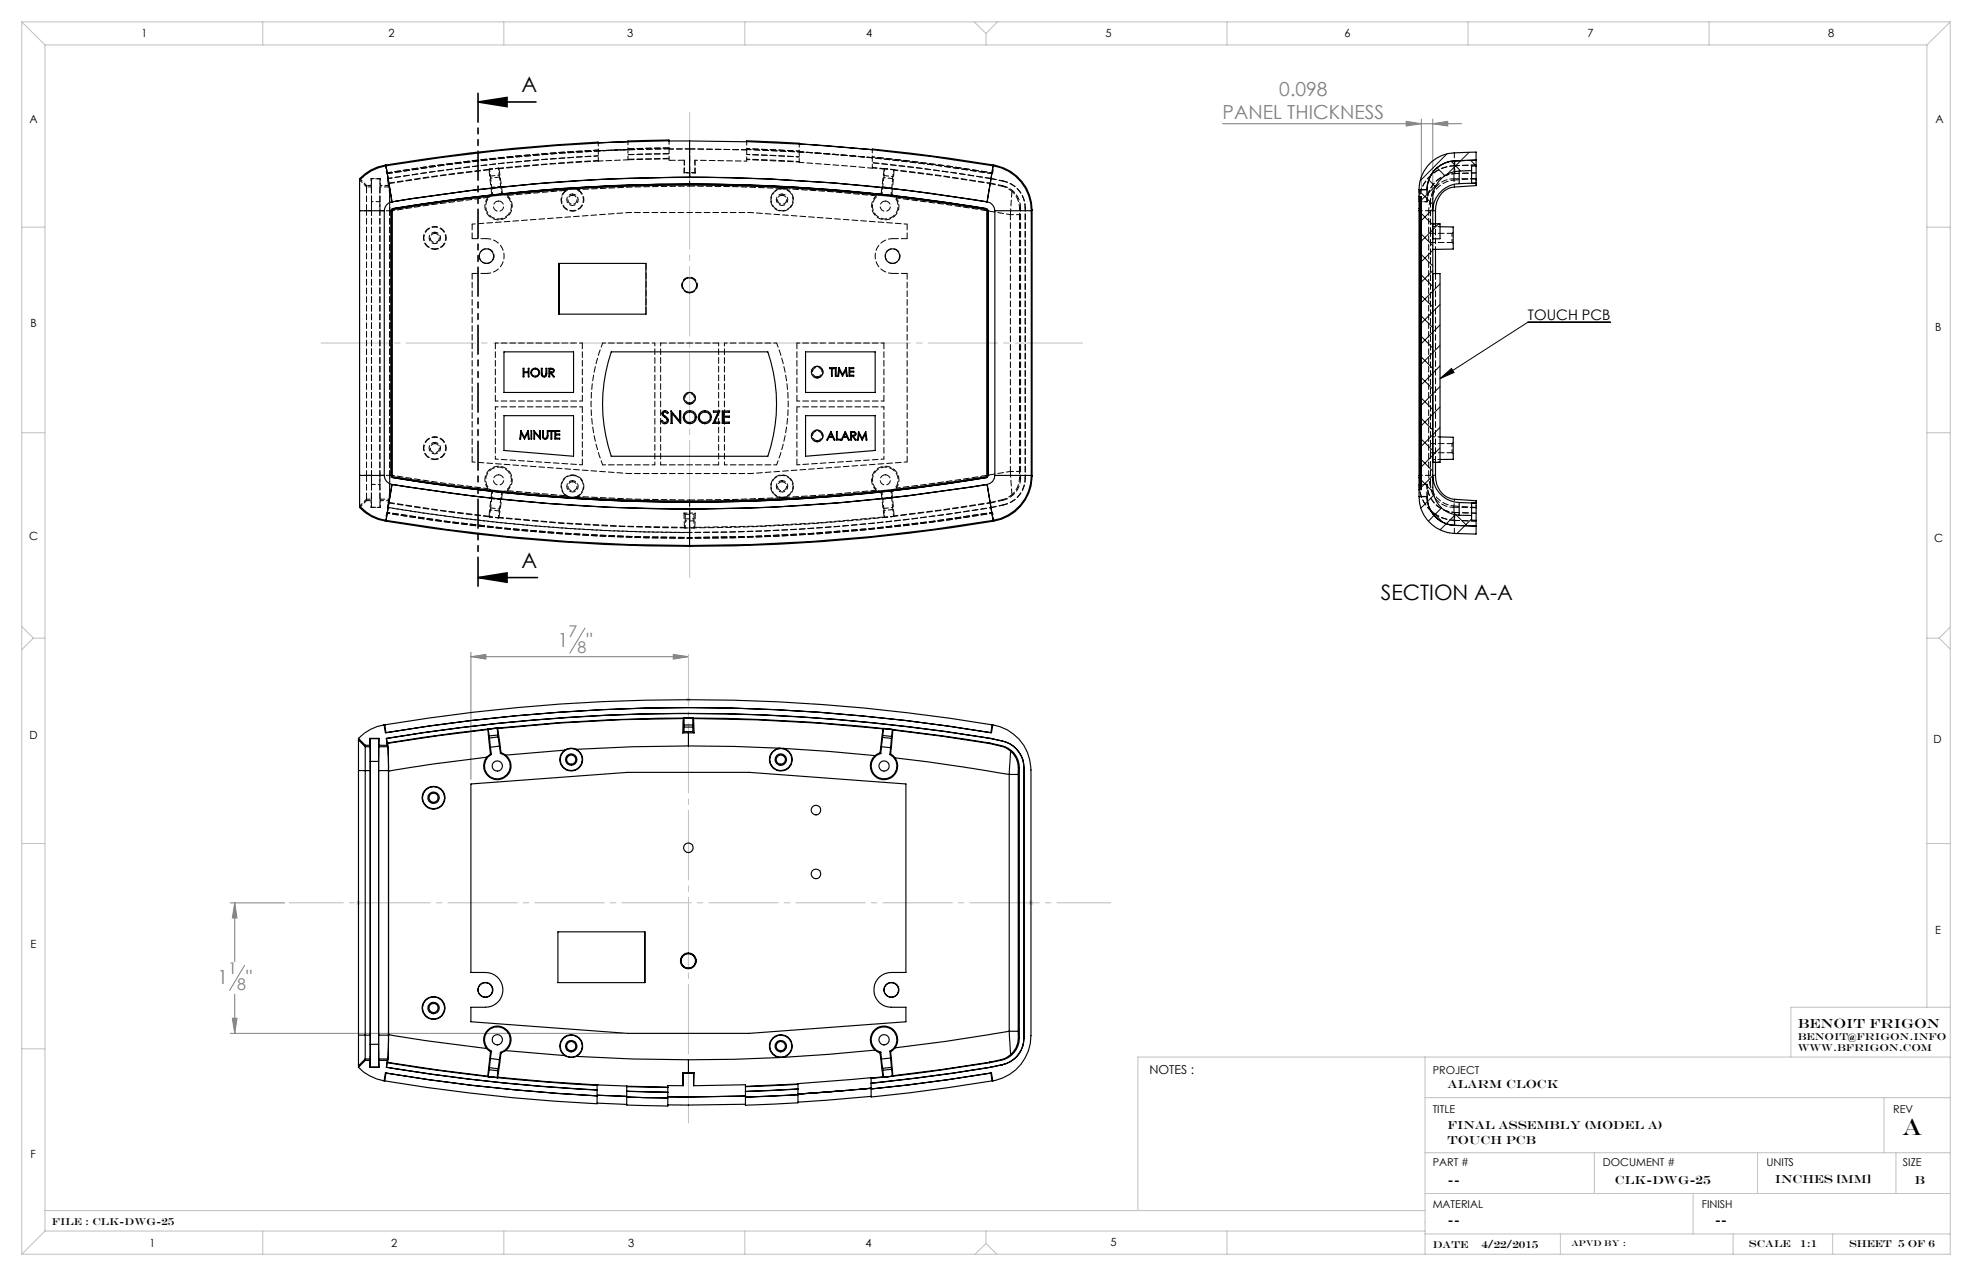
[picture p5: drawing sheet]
<svg xmlns="http://www.w3.org/2000/svg" width="432mm" height="279mm" viewBox="0 0 432 279" stroke-linecap="round" stroke-linejoin="round" font-family="sans-serif">
<path d="M352.6 70.6h-18.1l-19.2 12.3M315.3 82.9l2.5-2.2 .6 .9z" fill="none" stroke="#000" stroke-width=".22"/>
<path d="M104.7 22.3h12.7M104.7 22.3l6.3-1v2.1zM104.7 126.5h13M104.7 126.5l6.3-1.1v2.1z" fill="none" stroke="#000" stroke-width=".35"/>
<g fill="none" stroke="#808080" stroke-width=".22">
<path d="M267.7 27.1h52.4M307.9 26.6l3.3 .5-3.3 .5zM311.2 26.1v16M313.7 27.1l3.3-.5v1zM313.7 26.1v16.4M128.1 137.5l-3.3 5.5M103.1 143.8l3.3-.5v1zM103.1 142.8v27.9M103.1 143.8h47.6M147.4 143.3l3.3 .5-3.3 .5zM50.4 197.7h11.9M51.4 197.7l.5 3.3h-1z"/>
<path d="M51.4 197.7v12.9M51.4 217.7v8.6M53.6 211.4l-3.3 5.5M50.4 226.3h86M50.9 223h1l-.5 3.3z"/>
</g>
<g fill="none" stroke="#c0c0c0" stroke-width=".22">
<path d="M4.8 4.8l5 5M4.8 4.8h422.2M4.8 4.8v269.8M9.8 9.8h412.1M9.8 9.8v259.8M57.5 4.8v5M110.3 4.8v5M163.1 4.8v5M213.3 4.8l2.6 2.5M215.9 7.3v2.5M218.4 4.8l-2.5 2.5M268.7 4.8v5"/>
<path d="M321.5 4.8v5M374.2 4.8v5M421.9 9.8v210.8M427 4.8l-5.1 5M427 4.8v269.8h-422.2M4.8 49.7h5M421.9 49.7h5.1M4.8 94.8h5M421.9 94.8h5.1M4.8 137.2l2.5 2.5M7.3 139.7l-2.5 2.6M7.3 139.7h2.5"/>
<path d="M421.9 139.7h2.7M424.6 139.7l2.4 2.4M427 137.3l-2.4 2.4M150.2 153.2h1M150.4 152.9l.7 .7M150.7 152.7v1M151.1 152.9l-.7 .7M4.8 184.7h5M78 197.7h1M78.1 197.3l.7 .7M78.5 197.2v1M78.8 197.3l-.7 .7"/>
<path d="M225.2 197.7h1M225.4 197.3l.7 .7M225.7 197.2v1M226.1 197.3l-.7 .7M421.9 184.7h5.1M4.8 229.7h5M312 231.5v43.1M427 231.5h-177.8v33.6M427 220.6h-34.9v10.9M312 240.3h115M312 252.4h115M349.1 252.4v8.9"/>
<path d="M384.8 252.4v8.9M412.5 240.3v12.1M415.1 252.4v8.9M9.8 265.1h302.2M9.8 269.6l-5 5M9.8 269.6h302.2M57.5 269.6v5M110.3 269.6v5M163.1 269.6v5M215.9 272.3l-2.4 2.3M215.9 272.3l2.4 2.3M215.9 269.6v2.7"/>
<path d="M268.7 269.6v5M312 270.2h115M312 261.3h115M341.7 270.2v4.4M370.7 261.3v8.9M379.5 270.2v4.4M401.3 270.2v4.4"/>
</g>
<path d="M104.7 128.5v-108.2" fill="none" stroke="#000" stroke-width=".35" stroke-dasharray="6.3 1.3 1.3 1.3 1.3 1.3" stroke-dashoffset="-.1"/>
<path d="M63.3 197.7h179.9" fill="none" stroke="#c0c0c0" stroke-width=".22" stroke-dasharray="15.2 1.3 1.3 1.3" stroke-dashoffset="3.4"/>
<path d="M150.8 245.9v-102.6" fill="none" stroke="#c0c0c0" stroke-width=".22" stroke-dasharray="15.2 1.3 1.3 1.3" stroke-dashoffset="3.9"/>
<path d="M70.3 75.1h166.8" fill="none" stroke="#c0c0c0" stroke-width=".22" stroke-dasharray="15.2 1.3 1.3 1.3" stroke-dashoffset=".4"/>
<path d="M151 24.6v101.8" fill="none" stroke="#c0c0c0" stroke-width=".22" stroke-dasharray="15.2 1.3 1.3 1.3" stroke-dashoffset="4.3"/>
<g fill="#000">
<path d="M315.3 82.9l2.5-2.2 .6 .9z"/>
<path d="M104.7 126.5l6.3-1.1v2.1zM104.7 22.3l6.3-1v2.1z"/>
</g>
<g fill="#808080">
<path d="M50.9 223h1l-.5 3.3zM51.4 197.7l.5 3.3h-1zM103.1 143.8l3.3-.5v1zM147.4 143.3l3.3 .5-3.3 .5z"/>
<path d="M313.7 27.1l3.3-.5v1zM307.9 26.6l3.3 .5-3.3 .5z"/>
</g>
<g fill="none" stroke="#000" stroke-width=".25">
<path d="M78.7 39.4v6.7M84.5 36.3l1.3 7.9M84.5 36.3a10.1 10.1 0 0 0-5.8 3.1M84.5 36.3l-.1-.1a8.4 8.4 0 0 0-5.7 3.1v.1M146.5 30.8a410.3 410.3 0 0 0-62 5.5M146.5 30.8v-.1l-9 .2v.1l-6.5 .3v-.2a420.6 420.6 0 0 0-46.5 5v.2M146.5 30.8l4.5 .1M151 30.9v7.9M151 38.8a393.8 393.8 0 0 0-65.2 5.4M151 38.8a390.9 390.9 0 0 1 65.1 5.4M151 38.8a390.9 390.9 0 0 0-65.2 5.4M151 38.8a392.4 392.4 0 0 1 65.1 5.4"/>
<path d="M151 30.9l12.5 .1M163.5 31a398.7 398.7 0 0 1 54 5.3M163.5 31v-.2l6.3 .3 5.2 .3v.1l2 .1M177.1 31.6l13.9 1.2v-.2l8.4 .9 8.4 1.1 9.7 1.5v.2M217.5 36.3l-1.4 7.9M217.5 36.3a10 10 0 0 1 8.3 9.8M217.5 36.3v-.1a9.8 9.8 0 0 1 8.5 9.8M318.5 35.2a6.3 6.3 0 0 0-6 6.3M318.5 35.2l4.7-.1zM318.5 35.2a6.2 6.2 0 0 0-6 6.3M319.5 37.5v2.7M319.5 37.5a6 6 0 0 0-5.8 6v63.3a6 6 0 0 0 5.8 6"/>
<path d="M322.2 37.4v2.7h1l-3.7 .1M322.2 37.4l-2.7 .1M323.2 36.3v-3a22.9 22.9 0 0 0-7.4 .7 8.1 8.1 0 0 0-5.1 7.5M323.2 36.3l-1 .1v1M323.2 36.3v2.8M323.2 39.1v1.5l-4.7 .4a4.7 4.7 0 0 0-4.2 5.1v2.9M323.2 39.1l-1 .1M78.7 46.1h5.4M78.7 46.1v58M84.1 46.1v58M85.7 46.1h.1M85.7 46.1v58"/>
<path d="M85.8 44.2a2.02 2.02 0 0 0-1.7 1.9M85.9 45.9a395.1 395.1 0 0 1 130.2 0v58.5a397.7 397.7 0 0 1-130.2 0zM86.1 45.6l-.4 .5M86.1 45.7l-.3 .1-.1 .3M86.1 45.6v.1M122.4 57.7h19v11.1h-19zM151 40.3a405.4 405.4 0 0 1 64.9 5.3M151 40.3a401 401 0 0 0-64.9 5.3M151 40.3a394.7 394.7 0 0 0-64.9 5.4M151 40.3a391.5 391.5 0 0 1 64.9 5.4M151 40.3h.1M215.9 45.6l.4 .5"/>
<path d="M215.9 45.7l.3 .2 .1 .2M215.9 45.6v.1M216.1 44.2a2.02 2.02 0 0 1 1.7 1.9M216.3 46.1h.1M216.3 46.1v58M217.8 46.1h8M217.8 46.1v58M225.8 46.1v58M226 46l-.2 .1M226 46v58.2M310.7 43v2.6M310.7 43h.5v64.2h-.5"/>
<path d="M310.7 45.6v.5M310.7 41.5h1.8M310.7 41.5v1.5M310.7 46.1v58M310.7 45.6l.3 .1M310.7 46.1h.3M311.2 43.3h-.2v63.7h.2M313.7 59.9h1.6v41.3h-1.6M313.7 49h1.6v3.3h-1.6M314.3 54.6v5.3M315.3 49.6l2.9 .1v4.8l-4.5 .1M319.5 40.2a6 6 0 0 0-5.8 6"/>
<path d="M110.3 77h15.3v8.9h-15.3zM133.8 77h34.3a35.2 35.2 0 0 1 0 22.9h-34.3a35.2 35.2 0 0 1 0-22.9zM176.4 77h15.2v8.9h-15.2zM110.3 91h15.3v8.9l-15.3-1.3zM114.5 80.6h.2v.8h1v-.8h.1v1.9h-.1v-.9h-1v.9h-.2zM114.8 96.1h.1M115.6 94.3l-.8 1.5-.7-1.5-.3 1.8h.2l.2-1.3 .6 1.3M115.6 94.3h.1M115.6 94.3l.3 1.8h-.2l-.2-1.3-.6 1.3M116.3 94.3h.1v1.8h-.1zM116.9 94.3h.1M116.9 94.3v1.8h.2v-1.4l1.2 1.4"/>
<path d="M116.9 94.3l1.2 1.4v-1.4h.2v1.8M118.3 96.1h.1M118.5 80.6h.2v1.2a.45 .45 0 0 0 .4 .6 .45 .45 0 0 0 .5-.6v-1.2h.1v1.2a.62 .62 0 0 1-.6 .7 .62 .62 0 0 1-.6-.7zM118.8 94.3h.2v1.3l.1 .3 .3 .1 .4-.2v-1.5h.2v1.1a.61 .61 0 0 1-.6 .8 .61 .61 0 0 1-.6-.8zM120.2 80.6h.4a.53 .53 0 0 1 .7 .3 .53 .53 0 0 1-.2 .7l-.4 .1 .7 .8h-.2l-.7-.8h-.1v.8h-.2zM120.3 94.3h.9v.2h-.4v1.6h-.1v-1.6h-.4zM120.4 80.9h.7v.5l-.7 .1zM121.5 94.3h1.1v.2h-.9v.5h.9v.3h-.9v.7h.9v.1h-1.1zM145.2 90.1l.2-.1a.8 .8 0 0 1 .9 .4l-.2 .2-.3-.3a.4 .4 0 0 0-.5 0 .4 .4 0 0 0 0 .6l.3 .2a1.11 1.11 0 0 1 .7 1.3 .85 .85 0 0 1-.8 .4 .85 .85 0 0 1-.8-.6l.3-.2 .3 .4a.48 .48 0 0 0 .6 0 .48 .48 0 0 0 .1-.6l-.7-.6a.68 .68 0 0 1-.1-1.1zM146.9 90l1.9 2.1v-2.1h.2v2.7l-1.8-2.1v2.1h-.3zM156.2 90h1.4l-1.1 2.4h1.1v.3h-1.5l1.1-2.4h-1zM158.2 90h1.5v.3h-1.3v.8h1.3v.3h-1.3v1h1.3v.3h-1.5z"/>
<path d="M176.4 91h15.2v7.6l-15.2 1.3zM181.6 80.5h1v.2h-.4v1.7h-.1v-1.7h-.5zM181.9 94.9l.4 .7h-.7zM181.9 94.5l.9 1.8h-.2l-.2-.5h-.9l-.3 .5h-.2zM182.9 80.5h.2v1.9h-.2zM183.2 94.5h.1v1.7h.7v.1h-.8zM183.7 80.5l-.3 1.9h.2l.2-1.4 .7 1.4M183.7 80.5h.1M183.7 80.5l.8 1.5 .8-1.5 .2 1.9h-.2l-.1-1.4-.7 1.4M184.5 82.4h.1M185.1 94.9l.3 .7h-.7zM185.1 94.5l.8 1.8h-.1l-.3-.5h-.9l-.2 .5h-.2z"/>
<path d="M185.1 94.5h.1M185.9 80.5h1v.2h-.8v.6h.8v.2h-.8v.7h.8v.2h-1zM186.3 94.5h.4a.53 .53 0 0 1 .7 .2 .53 .53 0 0 1-.2 .7l-.4 .1 .7 .8h-.2l-.7-.8h-.2v.8h-.1zM186.4 94.7l.8 .1v.4l-.8 .1zM188 94.5l.8 1.5 .7-1.5 .3 1.8h-.1l-.2-1.3-.7 1.3-.7-1.3-.2 1.3h-.2zM189.5 94.5h.1M315.3 95.7h2.9v4.9h-2.9M78.7 104.1h5.4M78.7 110.8a9.6 9.6 0 0 0 5.8 3.1M78.7 104.1v6.7M78.7 110.8v.3a8.5 8.5 0 0 0 5.8 2.9v-.1M84.1 104.1a2.02 2.02 0 0 0 1.7 2"/>
<path d="M84.5 113.9a401.2 401.2 0 0 0 66.5 5.6M84.5 113.9v.2a402.5 402.5 0 0 0 66.5 5.5M85.7 104.1l.1 .3 .3 .2M85.7 104.1h.1M85.8 106.1a397.8 397.8 0 0 0 65.2 5.4M85.8 106.1l-1.3 7.8M85.8 106.1a401.2 401.2 0 0 0 65.2 5.4M86.1 104.6a396.8 396.8 0 0 0 64.9 5.4M86.1 104.6a395.2 395.2 0 0 0 64.9 5.4M86.1 104.6h.1M151 110h.1M151 111.5v8"/>
<path d="M151 119.5v.1M215.9 104.6a391.5 391.5 0 0 1-64.9 5.4M215.9 104.6a399.3 399.3 0 0 1-64.9 5.4M215.9 104.6h.1M216.1 106.1a402 402 0 0 1-65.1 5.4M216.1 106.1l1.3 7.7zM216.1 106.1a404.2 404.2 0 0 1-65.1 5.4M216.3 104.1l-.1 .3-.3 .2M216.3 104.1h.1M217.5 113.9a401.2 401.2 0 0 1-66.5 5.6M217.5 113.9v.2a401.3 401.3 0 0 1-66.5 5.5M217.8 104.1a2.02 2.02 0 0 1-1.7 2"/>
<path d="M217.8 104.1h8M225.8 104.1a10 10 0 0 1-8.3 9.8M225.8 104.1l.2 .1M226 104.2a9.9 9.9 0 0 1-8.4 9.9l-.1-.2M310.7 108.7h1.8a6.3 6.3 0 0 0 6 6.3M310.7 108.7a8 8 0 0 0 7.7 8.1l4.8 .1v-3M310.7 104.6v2.6M310.7 104.1v.5M310.7 107.2v1.5M310.7 104.6h.3M310.7 104.1h.3M313.7 104a6 6 0 0 0 5.8 6"/>
<path d="M314.3 101.2a9.1 9.1 0 0 0 1 6.3 4.1 4.1 0 0 0 3.2 1.8l4.7 .3v1.6M318.5 115l4.7 .2zM319.5 110v2.8M319.5 110l3.7 .2-1-.1v2.8M319.5 112.8l2.7 .1M322.2 112.9v1h1M322.2 111.1l1 .1M323.2 111.2v2.7M84.1 158.7a10.1 10.1 0 0 0-5.6 3M84.1 158.7l.2 .2M84.2 158.7a404.5 404.5 0 0 1 133 0l-.2 1.7a401.1 401.1 0 0 0-132.5 0zM106.9 159.7l.5 5.4"/>
<path d="M106.9 159.7l-11.1 1.4-10.9 1.7M106.9 159.7l.2 1.4M106.9 159.6l-14.8 1.9-7.3 1.2M106.9 159.6h.1M106.9 159.6v.1M106.9 159.7h.1M108.9 159.4l.1 1.5M108.9 159.4l-2 .3M108.9 159.4h.1M108.9 159.4l.1 .1M108.9 159.4l-2 .2M109 159.5l.7 5.4"/>
<path d="M149.6 157.3l-.1 3.2M149.6 157.3l-13.5 .3-13.6 .7-13.5 1.2M149.7 157.2l-.1 .1M149.7 157.2l.1 1.6M149.7 157.2a414.8 414.8 0 0 0-40.8 2.2M149.7 157.2h.1M149.7 157.2h2.1M149.8 159.2v1M149.8 159.2h1.9M149.8 158.8v.4M149.8 158.8h1.9M150.7 156.2a403.2 403.2 0 0 1 66.2 5.5"/>
<path d="M150.7 156.2a404.9 404.9 0 0 0-66.1 5.5M150.7 154.9a407.5 407.5 0 0 0-66.3 5.5l-.3-1.7M150.7 154.9a403 403 0 0 1 66.4 5.5l.3-1.7M150.7 156.2a404.2 404.2 0 0 0-66.1 5.5M150.7 156.2h.1M151.7 159.2v1M151.7 158.8v.4M151.7 157.2v1.6M151.8 157.2a407 407 0 0 1 41.6 2.3M151.8 157.2h-.1M151.8 157.2v.1M151.8 157.3l.2 3.2"/>
<path d="M151.8 157.3l13.9 .3 13.8 .8 13.9 1.2M193.4 159.6l-.7 5.3M193.4 159.5v.1M193.4 159.5h.1M193.4 159.5l-.1 1.5M193.4 159.5l2 .2M195.4 159.7h.1M195.4 159.7l-.2 1.6M195.4 159.7l10.6 1.4 10.7 1.6M195.4 159.7l.1 .1M195.5 159.8l-.5 5.3M195.5 159.8l10.6 1.4 10.6 1.6"/>
<path d="M217.4 158.7a10 10 0 0 1 8.3 9.9v58.2a10 10 0 0 1-8.3 9.9M217.4 158.7l-.2 .2M78.5 161.7v.3M78.5 162v6.7M78.5 162l1.5 1.5M78.5 161.7l1.5 1.5M78.5 168.7v58M80 163.2v.3M80 163.5v68.4M80 163.2h1M80 163.5h1M81 161.7h2"/>
<path d="M81 161.7v1.5M81 161.7h.1M81 163.2v.3M81 161.7l.1 5M81 163.5l.1 5.2h-2.6M81 161.7h1.9M81.1 166.7v62M81.1 166.7h1.8M82.9 166.7v62M82.9 161.7v5M82.9 163.5v5.2h2.2M82.9 163.5h2"/>
<path d="M83 163.2h1.7M83 161.7v1.5M83 161.7h-.1M83 163.2l-.1 .3M84.6 161.7l.1 1M84.6 161.7h.1M84.6 161.7l.2 1M84.7 162.7l.2 .1M84.7 162.7v.5M84.7 162.7h.1M84.7 163.2l.2 .3M84.9 162.8l.2 6 10.3-1.6 11.2-1.4"/>
<path d="M84.9 163.5l.2 5.2M85.1 168.7v58M94.1 173.8a1.22 1.22 0 0 1 1.9 .5 1.22 1.22 0 0 1-1.2 1.6 1.22 1.22 0 0 1-1-1.7zM103.1 171.7l34.3-2.6h26.7l34.3 2.6v41.2h-3.2a3.8 3.8 0 0 0-3.8 3.8 3.8 3.8 0 0 0 3.8 3.9h3.2v3.1l-34.3 2.6h-26.7l-34.3-2.6v-3.1h3.2a3.8 3.8 0 0 0 3.8-3.9 3.8 3.8 0 0 0-3.8-3.8h-3.2zM107.1 161.1l.1 .5M107.2 161.6l.2 2M107.4 163.6l.2 1.6M107.4 165.1l.2 .1M107.4 165.1l-.8 .7M109 160.9l.1 .5M109 160.9l-1.9 .2M109.1 161.4l.3 2"/>
<path d="M109.1 161.4l-1.9 .2M109.4 163.4l.2 1.6M109.4 163.4l-2 .2M109.6 165a2.84 2.84 0 0 1 1.8 4.1 2.84 2.84 0 0 1-4.5 .6 2.84 2.84 0 0 1 .7-4.5M109.7 164.9l1 .4M109.7 164.9l-.1 .1M110.7 165.3a3 3 0 0 1 .5 4.3 3 3 0 0 1-4.2 .5 3 3 0 0 1-.4-4.3M123.7 164.3l-13 1M126.2 164.1a2.52 2.52 0 0 0-2.5 .2M126.2 164.1a2.49 2.49 0 0 1 .9 3.7 2.49 2.49 0 0 1-3.8 .3 2.49 2.49 0 0 1 .4-3.8M149.5 160.5h2.5M149.8 160.2h1.9"/>
<path d="M149.8 160.2l-.3 .3M150.7 163.3l10 .1 10 .4M150.7 160.5v2.8M150.7 163.3l-12.2 .2-12.3 .6M151.7 160.2l.3 .3M170.1 165.5a1.24 1.24 0 0 1 2 .4 1.24 1.24 0 0 1-1.2 1.7 1.24 1.24 0 0 1-1.1-1.7zM170.7 163.8a2.49 2.49 0 0 0-1.9 3.8 2.49 2.49 0 0 0 4.2 .2 2.49 2.49 0 0 0-1.5-3.9M170.7 163.8l.8 .1M171.5 163.9l10 .6 10.1 1M191.6 165.5a3 3 0 0 0-.4 4.1 3 3 0 0 0 4.2 .5 3 3 0 0 0 .6-4.2M192.7 164.9l-1.1 .6M192.7 164.9l.2 .1"/>
<path d="M192.9 165a2.82 2.82 0 0 0-1.8 4.2 2.82 2.82 0 0 0 4.5 .4 2.82 2.82 0 0 0-.8-4.4M193 163.5l-.1 1.5M193 163.5l2 .2M193.3 161.5l1.9 .2M193.3 161.5l-.3 2M193.3 161v.5M193.3 161l1.9 .3M195 165.1l1 .8M195 165.1l-.2 .1M195 163.7l-.2 1.5M195.2 161.7l-.2 2M195.2 161.3v.4"/>
<path d="M196 165.9l15 2.1 10 1.6M216.7 162.8l2.6 .6M216.7 162.8h.1M216.7 162.7l2.6 .6M216.7 162.7v.1M216.9 161.7l2.6 .6M219.3 163.4l1 .4 1 .7M219.3 163.3a4.9 4.9 0 0 1 3.9 4.8M219.3 163.3v.1M219.5 162.2a6 6 0 0 1 4.7 5.9M219.5 162.3a6 6 0 0 1 4.7 5.8M219.5 162.2v.1"/>
<path d="M221 169.6h2M221 169.6v56.2M221.3 164.5a4.9 4.9 0 0 1 1.7 3.6M221.3 164.5l-.3 5.1M223 169.6v56.2M223 168.1v1.5M223 168.1h.2M223.2 168.1v59.2M224.2 168.1v59.2M224.2 168.1h.1M94.1 219.9a1.22 1.22 0 0 1 1.9 .4 1.22 1.22 0 0 1-1.2 1.7 1.22 1.22 0 0 1-1-1.8zM122.2 204h19v11.2h-19z"/>
<path d="M141.2 204v11.2M78.5 233.4v.3M78.5 233.7a10.3 10.3 0 0 0 5.6 3M78.5 226.7h2.6l-.1 5.2M78.5 226.7v6.7M80 231.9v.3M80 232.2l-1.5 1.5M80 231.9l-1.5 1.5M80 232.2h1M80 231.9h1M81 232.2v1.5M81 233.7h2"/>
<path d="M81 233.6h1.9M81 233.6v.1M81 231.9v.3M81.1 228.7l-.1 4.9M81.1 228.7h1.8M82.9 228.7v4.9M82.9 231.9l.1 .3M82.9 233.6l.1 .1M82.9 231.9h2M83 232.2v1.5M83 232.2h1.7M84.1 236.7l.3-1.7a406.9 406.9 0 0 0 46.3 5 411.1 411.1 0 0 1-46.2-5l-.3 1.7a408.8 408.8 0 0 0 46.5 5v-4"/>
<path d="M84.3 236.5l-.2 .2M84.6 233.7a418.2 418.2 0 0 0 46.1 5 416 416 0 0 1-46.1-5zM84.7 232.2v.5M84.8 232.7l7.3 1.2 14.8 1.9M84.8 232.7h-.1M84.8 232.7l-.2 1M84.9 232.6l-.2 .1M84.9 232.6l10.9 1.7 11.1 1.4M84.9 231.9l-.2 .3M85.1 226.7h-2.2v5.2M85.1 226.7l-.2 5.2M106.6 229.6l.8 .7"/>
<path d="M106.6 229.6a3 3 0 0 1 .4-4.3 3 3 0 0 1 4.2 .5 3 3 0 0 1-.5 4.2M106.6 229.6l-13.4-1.7-8.1-1.3-.2 6M106.9 235.7v.1M106.9 235.8h.1M106.9 235.8l2 .2M106.9 235.7l2 .3M107.1 234.2l-.2 1.5M107.1 234.2l1.9 .3M107.2 233.8l1.9 .2M107.2 233.8l-.1 .4M107.4 230.3l-.5 5.4M107.4 231.8l-.2 2"/>
<path d="M107.4 231.8l2 .2M107.6 230.2a2.84 2.84 0 0 1-.7-4.5 2.84 2.84 0 0 1 4.5 .6 2.84 2.84 0 0 1-1.8 4.1M107.6 230.2l-.2 .1M107.6 230.2l-.2 1.6M108.9 236h.1M108.9 236l16.2 1.3 5.6 .4M109 235.9l10.8 1 10.9 .7M109 235.9l-.1 .1M109 234.5l-.1 1.5M109.1 234l-.1 .5M109.4 232l-.3 2M109.6 230.4l-.2 1.6"/>
<path d="M109.6 230.4l.1 .1M109.7 230.5l-.7 5.4M110.7 230l-1 .5M110.7 230l13 1.1M123.7 231.1l.2 .2a2.67 2.67 0 0 0 2.3 0M123.7 231.1a2.49 2.49 0 0 1-.4-3.8 2.49 2.49 0 0 1 3.8 .3 2.49 2.49 0 0 1-.9 3.7M124.2 228.2a1.26 1.26 0 0 1 2.1 .4 1.26 1.26 0 0 1-1.2 1.7 1.26 1.26 0 0 1-1.2-1.7zM126.2 231.3l12.3 .6 12.2 .2M130.7 237.6v.1M130.7 237.6h.1M130.7 239.8l6.5 .3M130.7 237.6l6.5 .2"/>
<path d="M137.2 237.9v4.1l9 .2v-4.1M137.2 239l9 .2M137.2 238.9l9 .2M137.2 238.9v.1M137.2 237.8v.1M137.2 237.8l9 .3M137.2 237.9l9 .2M146.2 239.1v.1M146.2 238.1h.1M149.5 234.9l.1 2.8M149.5 234.9h2.5M149.5 234.9l.1 .1"/>
<path d="M149.6 237.7h-3.4v.4M149.6 235v2.7M149.6 235h2.3M150.7 232.1v2.8M151.9 237.7l11.3-.2v.4M151.9 235v2.7M152 234.9l-.1 2.8M152 234.9l-.1 .1M163.2 239l11.5-.6zM163.2 237.9h.1M163.2 240l-17 .2M170.1 228.2a1.22 1.22 0 0 1 1.9 .5 1.22 1.22 0 0 1-1.1 1.6 1.22 1.22 0 0 1-1.1-1.7z"/>
<path d="M170.7 231.6l-10 .4-10 .1M171.5 231.5a2.49 2.49 0 0 0 1.5-3.9 2.49 2.49 0 0 0-4.2 .2 2.49 2.49 0 0 0 1.9 3.8M171.5 231.5l-.8 .1M174.7 237.5v4l-5.2 .3-6.3 .2v-4.1M174.7 238.4v.1M174.7 237.5l-11.5 .4M174.7 237.3v.2M174.7 237.3l-11.5 .6M185.4 238.8l-10.7 .8M190.7 236.1v4.1l8.5-.9 18-2.6-.2-1.7-9.5 1.4-16.8 2 8.5-.9 17.9-2.5 .3 1.7M190.7 238.3l-16 1.3M190.7 237.2a488.4 488.4 0 0 0 26.2-3.5 403.9 403.9 0 0 1-26.2 3.5z"/>
<path d="M190.7 236v.1M190.7 236l-16 1.3M190.7 238.3l-2.5 .2M191.6 229.9l1.1 .6M191.6 229.9l-10.1 1-10 .6M192.7 230.5l.7 5.3M192.9 230.4l-.2 .1M192.9 230.4l.1 1.5M193 231.9l.3 2M193.3 233.9v.5M193.3 234.4l.1 1.5M193.4 235.8v.1"/>
<path d="M193.4 235.8l-2.7 .2M193.4 235.9h.1M194.8 230.2a2.82 2.82 0 0 0 .8-4.5 2.82 2.82 0 0 0-4.5 .5 2.82 2.82 0 0 0 1.8 4.2M194.8 230.2l.2 1.5M194.8 230.2l.2 .1M195 230.3l.5 5.2M195 231.7l.2 2M195 231.7l-2 .2M195.2 233.7v.4M195.2 233.7l-1.9 .2M195.2 234.1l.2 1.6M195.2 234.1l-1.9 .3"/>
<path d="M195.4 235.7h.1M195.4 235.7l-4.7 .4M195.4 235.7l-2 .2M195.5 235.5l-.1 .2M196 229.4a3 3 0 0 0-.6-4.1 3 3 0 0 0-4.2 .5 3 3 0 0 0 .4 4.1M196 229.4l-1 .9M216.7 232.7l-10.5 1.6-10.8 1.4M216.7 232.6l-10.6 1.6-10.6 1.3M216.7 232.6h.1M216.7 232.6v.1M216.9 233.7h.1M217.2 236.5l.2 .2"/>
<path d="M219.3 232l-2.6 .6M219.3 232.2l-2.6 .5M219.3 232v.2M219.5 233.1v.1M219.5 233.1l-2.6 .6M219.5 233.2l-2.6 .5M221 225.8l.3 5.1M221 225.8l-14 2.2-11 1.4M221 225.8h2M221.3 230.9l-1 .7-1 .4M223 225.8v1.5M223 227.3a4.9 4.9 0 0 1-1.7 3.6"/>
<path d="M223 227.3h.2M223.2 227.3a5 5 0 0 1-3.9 4.9M224.2 227.3a5.9 5.9 0 0 1-4.7 5.8M224.2 227.3h.1M224.2 227.3a5.9 5.9 0 0 1-4.7 5.9M130.7 241.5l6.5 .3M137.2 240.2l9 .2zM163.2 240.2l11.5-.5zM163.2 241.8l-17 .1M190.7 240.1l-16 1.2"/>
<circle cx="106.5" cy="56.1" r="1.59"/>
<circle cx="195.4" cy="56.1" r="1.59"/>
<circle cx="151" cy="62.4" r="1.59"/>
<circle cx="117.2" cy="81.6" r=".8"/>
<circle cx="117.2" cy="81.6" r=".97"/>
<circle cx="151" cy="87.2" r="1.27"/>
<circle cx="151" cy="91.3" r="1.17"/>
<circle cx="151" cy="91.4" r="1.45"/>
<circle cx="154.3" cy="91.3" r="1.17"/>
<circle cx="154.3" cy="91.4" r="1.44"/>
<circle cx="178.9" cy="95.5" r="1.27"/>
<circle cx="178.9" cy="81.5" r="1.27"/>
<circle cx="94.9" cy="174.7" r="1.01"/>
<circle cx="94.9" cy="174.7" r="2.49"/>
<circle cx="94.9" cy="174.7" r="2.42"/>
<circle cx="108.9" cy="167.7" r="1.12"/>
<circle cx="125.1" cy="166.3" r="2.42"/>
<circle cx="125.1" cy="166.3" r="1.25"/>
<circle cx="125.1" cy="166.3" r="1"/>
<circle cx="171" cy="166.3" r="2.42"/>
<circle cx="171" cy="166.3" r="1"/>
<circle cx="178.7" cy="177.4" r="1.05"/>
<circle cx="193.6" cy="167.7" r="1.12"/>
<circle cx="150.7" cy="185.6" r="1.05"/>
<circle cx="178.7" cy="191.4" r="1.05"/>
<circle cx="106.3" cy="216.8" r="1.59"/>
<circle cx="106.3" cy="216.7" r="1.63"/>
<circle cx="150.7" cy="210.4" r="1.59"/>
<circle cx="150.7" cy="210.4" r="1.73"/>
<circle cx="150.7" cy="210.4" r="1.63"/>
<circle cx="195.2" cy="216.8" r="1.59"/>
<circle cx="195.2" cy="216.7" r="1.63"/>
<circle cx="94.9" cy="220.7" r="1.01"/>
<circle cx="94.9" cy="220.7" r="2.49"/>
<circle cx="94.9" cy="220.7" r="2.42"/>
<circle cx="108.9" cy="227.7" r="1.13"/>
<circle cx="125.1" cy="229.1" r="2.42"/>
<circle cx="125.1" cy="229.1" r="1.01"/>
<circle cx="171" cy="229.1" r="2.42"/>
<circle cx="171" cy="229.1" r="1.01"/>
<circle cx="193.6" cy="227.7" r="1.13"/>
</g>
<g fill="none" stroke="#000" stroke-width=".22" stroke-dasharray="1.3 .6" stroke-dashoffset=".4">
<path d="M149.9 37.8h2.3M151 38.8v-6.2M151 38.8v-.9M175 35.5v-2.3M191 36.8v-2.3M195.7 37.2l10.8 1.3 10.5 1.6M195.7 37.3l10.7 1.3 10.6 1.6M219.7 39.7a6 6 0 0 1 4.8 5.8M219.8 39.7a6 6 0 0 1 4.7 5.8M95.2 51.1a1 1 0 0 1 .9 1.4 1 1 0 0 1-1.6 .3 1 1 0 0 1 .3-1.6l.4-.1M95.2 54.6a2.5 2.5 0 0 1-2.2-3.6 2.5 2.5 0 0 1 4.2-.5 2.5 2.5 0 0 1-1.4 4l-.6 .1M106.6 59.9a3.8 3.8 0 0 0 3.8-3.8 3.8 3.8 0 0 0-3.8-3.8"/>
<path d="M107.9 42.6a2.83 2.83 0 0 0-.8 4.5 2.83 2.83 0 0 0 4.5-.5 2.83 2.83 0 0 0-1.8-4.2M125.4 42.7a1 1 0 0 1 .9 1.4 1 1 0 0 1-1.7 .3 1 1 0 0 1 .4-1.6l.4-.1M171.2 42.7a1 1 0 0 1 1 1.4 1 1 0 0 1-1.7 .3 1 1 0 0 1 .4-1.6l.3-.1M171.7 41.3h-.7M193.1 42.4a2.83 2.83 0 0 0-1.7 4.2 2.83 2.83 0 0 0 4.5 .5 2.83 2.83 0 0 0-.8-4.5M195.4 52.3a3.8 3.8 0 0 0-3.8 3.8 3.8 3.8 0 0 0 3.8 3.8M196.3 43.4a3 3 0 0 1-.6 4.1 3 3 0 0 1-4.2-.5 3 3 0 0 1 .4-4.1M219.5 40.8l1.1 .4 1 .7M221.2 47l-13.9-2.2-11-1.4M95.2 97.1a1 1 0 0 1 .9 1.4 1 1 0 0 1-1.6 .3 1 1 0 0 1 .3-1.6l.4-.1M95.2 100.6a2.5 2.5 0 0 1-2.2-3.5 2.5 2.5 0 0 1 4.2-.5 2.5 2.5 0 0 1-1.4 4h-.6M109.8 107.8a2.83 2.83 0 0 0 1.8-4.1 2.83 2.83 0 0 0-4.5-.6 2.83 2.83 0 0 0 .8 4.5"/>
<path d="M125.4 105.5a1 1 0 0 1 .9 1.4 1 1 0 0 1-1.7 .3 1 1 0 0 1 .4-1.6l.4-.1M151 112.3v-.8M151 111.5v6.2M151 110v2.3M171 109l.7-.1M171.2 105.5a1 1 0 0 1 1 1.4 1 1 0 0 1-1.7 .3 1 1 0 0 1 .4-1.6l.3-.1M191.9 107.4a3 3 0 0 1-.4-4.2 3 3 0 0 1 4.2-.5 3 3 0 0 1 .6 4.2M195.1 107.6a2.83 2.83 0 0 0 .8-4.4 2.83 2.83 0 0 0-4.5 .4 2.83 2.83 0 0 0 1.7 4.2M196.3 106.9l14-1.9 10.9-1.8M217 110l-10.6 1.6-10.7 1.4M217 110.1l-10.7 1.6-10.6 1.4M221.6 108.3l-1.1 .8-1 .3"/>
<path d="M224.5 104.7a6 6 0 0 1-4.7 5.8M224.5 104.7a6 6 0 0 1-4.7 5.9"/>
</g>
<g fill="none" stroke="#000" stroke-width=".22" stroke-dasharray="1.3 .6" stroke-dashoffset=".1">
<path d="M146.5 32.6a404.5 404.5 0 0 0-61.7 5.4M146.5 32.6a404.6 404.6 0 0 0-61.7 5.4M163.5 32.8l-12.5-.2M318.5 36.3l4.7-.2M323.2 36.1l-4.7 .2M323.2 39.1l-4.8 .3M191.9 42.9l-10.1-.9-10.1-.7M219.5 40.7a5 5 0 0 1 4 4.8M223.2 47v56.2M125.4 104.1a2.4 2.4 0 0 0-2.4 2 2.4 2.4 0 0 0 1.6 2.7M171.7 108.9l10.1-.6 10.1-.9M221.2 103.2v-56.2"/>
<path d="M223.5 104.7a5 5 0 0 1-3.9 4.8M318.4 110.8l4.8 .3M318.5 113.9l4.7 .2M323.2 114.1l-4.7-.2"/>
</g>
<g fill="none" stroke="#000" stroke-width=".22" stroke-dasharray="1.3 .6" stroke-dashoffset=".3">
<path d="M84.9 39.1a406.8 406.8 0 0 1 46.1-5M84.9 39.1a406.8 406.8 0 0 1 46.1-4.9M146.5 35.1v-2.5M151 32.6h-4.5M163.5 35.3v-2.5M191 36.8l2.6 .2M217.2 39.1l2.5 .6M217.2 39.1l2.6 .6M217.2 38a406.8 406.8 0 0 0-53.7-5.3M217.2 38a406.2 406.2 0 0 0-53.7-5.3M318.5 36.3a7.9 7.9 0 0 0-7.8 7.9M106.6 57.7a1.63 1.63 0 0 0 1.4-2.3 1.63 1.63 0 0 0-2.7-.4 1.63 1.63 0 0 0 .8 2.6l.5 .1"/>
<path d="M106.9 43.2l-12.1 1.6-9.4 1.4M195.5 57.7a1.63 1.63 0 0 0 1.4-2.3 1.63 1.63 0 0 0-2.7-.4 1.63 1.63 0 0 0 .8 2.6l.5 .1M217 40.2l2.5 .6M217 40.1l2.5 .6M310.7 44.2a8 8 0 0 1 7.8-7.9M312.5 41.5v2.7M312.5 44.2v-2.7M132 75.1a36.3 36.3 0 0 0 0 26.7M151 64a1.63 1.63 0 0 0 1.5-2.3 1.63 1.63 0 0 0-2.7-.4 1.63 1.63 0 0 0 .7 2.7h.5M85.4 104v-57.8M85.4 104l10.3 1.6 11.2 1.4M149.9 115.5l-13.6-.3-13.5-.7-13.6-1.2"/>
<path d="M170.1 101.8a36.3 36.3 0 0 0 0-26.7M219.5 109.4l-2.5 .6M219.6 109.5l-2.6 .6M310.7 106.1a7.9 7.9 0 0 0 7.8 7.8M312.5 106.1v2.6M312.5 108.7v-2.6M318.5 113.9a7.9 7.9 0 0 1-7.8-7.8"/>
</g>
<g fill="none" stroke="#000" stroke-width=".22" stroke-dasharray="1.3 .6" stroke-dashoffset=".9">
<path d="M84.7 37.9l-.3-1.8M131 33v-1.7M137.5 32.7v-1.7M146.5 32.6v-1.7M151 34.4v-1.8M163.5 32.8v-1.8M175 33.2v-1.7M191 34.5v-1.7M217.6 36.1l-.2 1.8M318.5 38v-1.7M81.4 44.2h1.8M83.3 40.6h1.7"/>
<path d="M310.7 44.2h1.8M312.5 44.2h-1.8M83.2 106.1h-1.8M84.4 114.1l.3-1.7M85 109.6h-1.7M150.1 114.1h1.9M151 117.7v-1.9M152 113.6h-1.9M217.4 112.4l.2 1.7M310.7 106.1h1.8M312.5 106.1h-1.8M318.5 113.9v-1.7"/>
</g>
<g fill="none" stroke="#000" stroke-width=".22" stroke-dasharray="1.3 .6">
<path d="M81.3 39.1v.1M83.2 39.2v5M83.2 39.2l.1-.1M84.8 38l-.1-.1M84.9 39.1h.1M107.1 37.2l.1-.1M107.2 37.1v-.1M107.2 37.1h.1M107.4 38.6v.4M109.1 36.9l.1-.1M109.2 36.8h.1M109.2 36.8v.1"/>
<path d="M109.4 38.8l-.1-.4M131 35.2v.1M131 35.2h.1M149.9 37.8l-.1 .1M152.2 37.9v-.1M163.5 32.7v.1M163.5 32.6v.1M163.5 32.8h.1M175 35.5h.1M177.1 31.6h-.1M193.6 38.4l-.1 .5M193.6 37l.1-.1"/>
<path d="M193.7 36.9h.1M193.7 37v-.1M195.4 39.1l.1-.4M195.7 37.2h.1M195.7 37.2v.1M217.2 39.1h.1M217.4 37.9l-.2 .1M219.8 39.7h-.1M318.2 39.2l5-.1M318.5 36.3l-.1 3.1M80.3 40.9v-.3M81.3 40.6v.3"/>
<path d="M81.4 44.2l-.1-5M83.3 40.6l-.1 .3M85 40.1v.5M85.1 40.1l14.7-2.2 7.4-.8M85.1 40.1h-.1M85.1 40.2l11-1.7 11-1.3M85.1 40.2l-.1-.1M85.2 40.9l-.2-.3M103.4 59.9h3.2M103.4 49.1v3.2M103.4 59.9v41.2M106.6 52.3h-3.2"/>
<path d="M107.9 42.6l-.2-.1M109.2 44a1.13 1.13 0 0 1 1 1.6 1.13 1.13 0 0 1-1.9 .3 1.13 1.13 0 0 1 .5-1.8l.4-.1M109.8 42.4l.2-.1M124.3 41.5l-.4 .2M126.5 41.5l-.4-.1M141.5 57.7h.1M193 42.3l.1 .1M193.8 44a1.13 1.13 0 0 1 1.1 1.6 1.13 1.13 0 0 1-1.9 .3 1.13 1.13 0 0 1 .5-1.8l.3-.1M195.1 42.6l.2-.1M195.4 59.9h3.2M198.6 52.3h-3.2M198.6 52.3v-3.2"/>
<path d="M217 40.2h.1M217 40.1v.1M219.5 40.7v.1M221.6 41.9l-.4 5.1M223.5 45.5h-.2M224.5 45.5h.1M311 45.9h.2M311 46.1h.2M311.2 45.7h-.2M313.2 44.2v6.9M314.3 59.9v41.3M317.9 53.1l.3 .2"/>
<path d="M318.2 50.8l-.3 .3M108.5 75.1v12.7M141.5 68.8h.1M151 64.1a1.73 1.73 0 0 0 1.6-2.4 1.73 1.73 0 0 0-2.9-.4 1.73 1.73 0 0 0 .8 2.8h.5M157.4 75.1h-12.7M174.5 75.1v12.7M127.5 87.8v-12.7M174.5 89.1v12.7M193.6 87.8v-12.7M313.2 99.2v6.9M317.9 99.1l.3 .3M318.2 96.9l-.3 .2"/>
<path d="M80.3 109.6v-.3M81.3 109.6v-.3M81.3 111.1l.1-5M81.3 111.1h.1M83.2 111.1v-5M83.2 109.3l.1 .3M83.3 111.1h-.1M84.7 112.4l.1-.2M84.9 111.1h.1M85 109.6l.2-.3M85 110.1l.1-.1M85 110.1h.1"/>
<path d="M85 109.6v.5M107.1 113.1l-11-1.4-11-1.7M107.2 113.2l-.1-.1M107.2 113.2h.1M107.2 113.2l-7.4-.9-14.7-2.2M107.4 111.2v.5M107.7 107.7l.2-.1M109.1 113.4h.1M109.2 104a1.13 1.13 0 0 1 1 1.5 1.13 1.13 0 0 1-1.9 .4 1.13 1.13 0 0 1 .5-1.9h.4M109.2 113.4h.1M109.2 113.3v.1M109.3 111.9l.1-.4"/>
<path d="M110 108l-.2-.2M124.3 108.7l-.4-.1M126.5 108.7l-.4 .2M127.5 101.8v-12.7M144.7 101.8h12.7M149.8 112.3l.2 .3M149.8 112.3l.1 3.2M150 115.6l-.1-.1M150 115.6h.1M150.1 113.6v.5M151 117.9v-.2M151 116.6h.1"/>
<path d="M151 117.7v.2M151 109.5v.4M152 114.1v-.5M152 112.6l.2-.3M152 115.6h.1M152.1 115.5l.1-3.2M152.1 115.5l-.1 .1M193.1 107.8l-.1 .2M193.5 111.3l.1 .5M193.7 113.3l-.1-.1M193.7 113.3h.1M193.8 104a1.13 1.13 0 0 1 1.1 1.5 1.13 1.13 0 0 1-1.9 .4 1.13 1.13 0 0 1 .5-1.9h.3"/>
<path d="M195.3 107.7l-.2-.1M195.5 111.6l-.1-.5M195.7 113.1h.1M195.7 113v.1M198.6 101.1v-41.2M217 110h.1M217 110.1v-.1M217.2 111.1h-.1M217.2 112.2l.2 .2M217.5 113.8v.1M217.5 113.9v-.1M219.6 109.5l-.1-.1"/>
<path d="M219.8 110.6v-.1M221.2 103.2l.4 5.1M223.5 104.7h-.2M224.5 104.7h.1M311 104.3h.2M311 104.6h.2M311 104.1h.2M318.4 110.8l.1 3.1M323.2 111.1h-5M323.2 111.1h.1"/>
</g>
<g fill="none" stroke="#000" stroke-width=".22" stroke-dasharray="1.3 .6" stroke-dashoffset=".2">
<path d="M109.2 36.8l16.2-1.3 5.6-.3M109.2 36.9l10.9-1 10.9-.7M131 32.9a406.9 406.9 0 0 0-46.2 4.9M131 32.9a406.9 406.9 0 0 0-46.3 5M131 35.3l6.5-.3M137.5 32.7l-6.5 .3M149.9 35.1l-.1 2.8M149.9 35.1v2.7M151 37.9v2.8M152.2 37.8v-2.7M152.2 37.9v-2.8M175 35.5l16 1.3"/>
<path d="M191 34.5l-16-1.3M191 36.7l2.7 .2M318.5 33.5v2.8M318.5 35.2v2.8M318.5 38l4.7-.2M318.5 38l4.7-.1M83.2 44.2v61.9M85.3 46.1v58M111 42.8a3 3 0 0 1 .5 4.2 3 3 0 0 1-4.2 .5 3 3 0 0 1-.4-4.3M171 41.3l-10-.4-10-.2M312.8 46.1v58M313.2 53.1h4.7"/>
<path d="M317.9 51.1h-4.7M151 88.2a1.05 1.05 0 0 0 1-1.4 1.05 1.05 0 0 0-1.7-.4 1.05 1.05 0 0 0 .3 1.8h.4M178.9 96.5a1.05 1.05 0 0 0 1-1.5 1.05 1.05 0 0 0-1.7-.3 1.05 1.05 0 0 0 .4 1.7l.3 .1M178.9 82.5a1.05 1.05 0 0 0 1-1.4 1.05 1.05 0 0 0-1.7-.4 1.05 1.05 0 0 0 .4 1.7l.3 .1M313.2 99.1h4.7M317.9 97.1h-4.7M80.3 104.1v-58M81.3 104.1v-58M81.4 106.1v-61.9M83.2 104.1v-58M106.9 107a3 3 0 0 1 .4-4.2 3 3 0 0 1 4.2 .4 3 3 0 0 1-.5 4.2M150 115.6a399.5 399.5 0 0 1-40.8-2.2"/>
<path d="M151 109.5l10-.1 10-.4M219.8 110.5l-2.7 .6M219.8 110.6l-2.6 .5M318.5 113.9v2.9M318.5 112.2v2.8M323.2 112.4l-4.7-.2"/>
</g>
<g fill="none" stroke="#000" stroke-width=".22" stroke-dasharray="1.3 .6" stroke-dashoffset="-.1">
<path d="M137.5 35l9-.2M137.5 33.9l9-.2M137.5 34.9l9-.2M137.5 33.8l9-.2M146.5 32.4l-9 .2M146.5 35.1h3.4M193.6 37l-.6 5.3M80.3 46.1v-5.2M81.3 46.1v-5.2M83.2 46.1v-5.2M85.2 40.9l.1 5.2M110 42.3l-.8-5.4"/>
<path d="M123.9 41.7l-12.9 1.1M195.3 42.5l.4-5.2M80.3 109.3v-5.2M81.3 109.3v-5.2M83.2 109.3v-5.2M85.2 109.3l.1-5.2M109.2 113.3l.8-5.3M111 107.4l12.9 1.2M125.7 108.8a2.4 2.4 0 0 0 2.1-2.5 2.4 2.4 0 0 0-2.4-2.2M193 108l.6 5.2M195.7 113l-.4-5.3"/>
</g>
<g fill="none" stroke="#000" stroke-width=".22" stroke-dasharray="1.3 .6" stroke-dashoffset=".6">
<path d="M81.3 39.1h2M107.2 37l2-.2M107.4 39l.3 2M109.1 36.9l-1.9 .2M109.2 36.9l-2 .2M151 37.9h-1.2M152.2 37.9h-1.2M163.5 32.6l11.5 .5M163.5 34.9l11.5 .6M163.5 33.8l11.5 .6M163.5 34.8l11.5 .6M163.5 33.8l11.5 .5"/>
<path d="M175 33.1l-11.5-.5M193.5 38.9l-.2 2M193.7 36.9l2 .2M195.7 37.2l-2-.2M195.7 37.2l-2-.3M318.4 39.4a6.3 6.3 0 0 0-5.6 6.7M103.4 49.1l34.3-2.6M109.6 40.8l-1.9 .2M109.6 40.8l-.2-2M110 42.3l1 .5M164.3 46.5l34.3 2.6M164.3 46.5h-26.6"/>
<path d="M193 42.3l-1.1 .6M195.3 41.1l-2-.2M195.3 41.1l.1-2M195.3 42.5l1 .9M223.2 47h-2M223.5 45.5v59.2M224.5 45.5v59.2M312.5 44.2a6.2 6.2 0 0 1 6-6.2M313.2 51.1v2M313.2 53.1v44M317.9 51.1v2M127.5 75.1h-19"/>
<path d="M143.4 75.1h-11.4M144.7 75.1v26.7M158.6 75.1v26.7M170.1 75.1h-11.5M193.6 75.1h-19.1M108.5 87.8h19M108.5 89.1v11.4M127.5 89.1h-19M174.5 87.8h19.1M193.6 89.1h-19.1M313.2 97.1v2M317.9 97.1v2"/>
<path d="M83.3 111.1h-2M84.7 112.4a405.2 405.2 0 0 0 66.3 5.5M107.2 113.2l2 .2M107.2 113.2l1.9 .2M107.7 109.2l1.9 .2M107.7 109.2l-.3 2M108.5 100.5l19 1.3M109.2 113.4l-2-.2M109.4 111.5l.2-2.1M110 108l1-.6M132 101.8h11.4M137.7 103.7h26.6"/>
<path d="M137.7 103.7l-34.3-2.6M143.4 101.8v-26.7M149.8 112.3h1.2M151 112.3h1.2M151 117.9a404.5 404.5 0 0 0 66.4-5.5M152 115.6h-2M157.4 101.8v-26.7M158.6 101.8h11.5M174.5 101.8l19.1-1.3M193 108l-1.1-.6M193.3 109.3l2-.2M193.3 109.3l.2 2"/>
<path d="M193.6 100.5v-11.4M193.7 113.3l2-.2M195.3 107.7l1-.8M195.4 111.1l-.1-2M195.7 113.1l-2 .2M198.6 101.1l-34.3 2.6M221.2 103.2h2M312.8 104.1a6.4 6.4 0 0 0 5.6 6.7M318.5 112.2a6.2 6.2 0 0 1-6-6.1"/>
</g>
<g fill="none" stroke="#000" stroke-width=".22" stroke-dasharray="1.3 .6" stroke-dashoffset=".7">
<path d="M152.1 35.1l11.4 .2M191 34.4l16.8 2 9.4 1.4M217.4 37.9l-9.5-1.5-16.9-2M95.2 49.7a2.42 2.42 0 0 0-2.2 3.3 2.42 2.42 0 0 0 3.9 .8 2.42 2.42 0 0 0-.8-3.9l-.9-.2M125.4 41.3a2.42 2.42 0 0 0-2.3 3.4 2.42 2.42 0 0 0 4 .8 2.42 2.42 0 0 0-.8-4l-.9-.2M151 40.7l-12.3 .2-12.2 .6M171.2 41.3a2.42 2.42 0 0 0-2.2 3.4 2.42 2.42 0 0 0 4 .8 2.42 2.42 0 0 0-.8-4l-1-.2M193.3 40.9l-.2 1.5M195.1 42.6l.2-1.5M223.3 45.5l-.1 1.5M314.3 49v5.6M95.2 95.7a2.42 2.42 0 0 0-2.2 3.4 2.42 2.42 0 0 0 3.9 .7 2.42 2.42 0 0 0-.8-3.9l-.9-.2"/>
<path d="M84.8 112.2a405.2 405.2 0 0 0 66.2 5.5M84.8 112.2a404.3 404.3 0 0 0 66.2 5.5M126.5 108.7l12.2 .6 12.3 .2M151 117.7a404.2 404.2 0 0 0 66.2-5.5M151 116.6a403.1 403.1 0 0 1-66.1-5.5M151 117.9a404.5 404.5 0 0 1-66.2-5.5M171.2 104.1a2.42 2.42 0 0 0-2.2 3.3 2.42 2.42 0 0 0 4 .8 2.42 2.42 0 0 0-.8-3.9l-1-.2M193.1 107.8l.2 1.5M193.7 113.3a400.1 400.1 0 0 1-41.7 2.3M195.3 109.1l-.2-1.5M217.2 111.1a404.3 404.3 0 0 1-66.2 5.5M217.2 112.4a405.3 405.3 0 0 1-66.2 5.5"/>
<path d="M223.2 103.2l.1 1.5"/>
</g>
<g fill="none" stroke="#000" stroke-width=".22" stroke-dasharray="1.3 .6" stroke-dashoffset="-.2">
<path d="M107.1 37.2l.6 5.3M151 37.9v-3.5M191 35.7a409 409 0 0 1 26.2 3.4M191 35.6a409.2 409.2 0 0 1 26.2 3.5M126.5 41.5a2.5 2.5 0 0 1 .9 3.7 2.5 2.5 0 0 1-3.8 .3 2.5 2.5 0 0 1 .3-3.8M171.7 41.3a2.5 2.5 0 0 1 1.6 3.9 2.5 2.5 0 0 1-4.2-.2 2.5 2.5 0 0 1 1.9-3.7M141.5 68.8v-11.1M107.7 107.7l-.6 5.4M123.9 108.6a2.5 2.5 0 0 1-.3-3.8 2.5 2.5 0 0 1 3.8 .2 2.5 2.5 0 0 1-.9 3.7M151 115.8v-3.5M151 116.6a403.1 403.1 0 0 1-66.1-5.5M171 109a2.5 2.5 0 0 1-1.9-3.8 2.5 2.5 0 0 1 4.2-.2 2.5 2.5 0 0 1-1.6 3.9"/>
<path d="M193.6 113.2l-13.8 1.2-13.8 .8-13.9 .3"/>
</g>
<g fill="none" stroke="#000" stroke-width=".22" stroke-dasharray="1.3 .6" stroke-dashoffset=".5">
<path d="M78.8 39.1l1.5 1.5M131 35.3v-2.3M137.5 35v-2.3M318.2 39.2a5 5 0 0 0-5 5M80.3 40.9l-1.5-1.5M81.3 40.6h-1M81.3 40.9h-1M81.3 46.1h-1M83.2 46.1h2.1M85 40.1l-.1-1M85.1 40.1l-.2-1M85.4 46.2l-.3-6"/>
<path d="M95.2 50.8a1.25 1.25 0 0 1 1.1 1.8 1.25 1.25 0 0 1-2.1 .2 1.25 1.25 0 0 1 .8-1.9l.2-.1M106.9 43.2l.8-.7M125.4 42.5a1.25 1.25 0 0 1 1.1 1.8 1.25 1.25 0 0 1-2.1 .2 1.25 1.25 0 0 1 .7-2h.3M171.2 42.5a1.25 1.25 0 0 1 1.2 1.8 1.25 1.25 0 0 1-2.2 .2 1.25 1.25 0 0 1 .8-2h.2M221.6 41.9a5 5 0 0 1 1.7 3.6M310.7 43.6v-2.1M310.7 46.1h2.1M95.2 96.9a1.25 1.25 0 0 1 1.1 1.8 1.25 1.25 0 0 1-2.1 .2 1.25 1.25 0 0 1 .8-2h.2M151 88.4a1.26 1.26 0 0 0 1.2-1.7 1.26 1.26 0 0 0-2.1-.4 1.26 1.26 0 0 0 .5 2.1h.4M178.9 96.7a1.26 1.26 0 0 0 1.2-1.8 1.26 1.26 0 0 0-2.1-.3 1.26 1.26 0 0 0 .5 2l.4 .1M178.9 82.7a1.26 1.26 0 0 0 1.2-1.7 1.26 1.26 0 0 0-2.1-.4 1.26 1.26 0 0 0 .5 2.1h.4M78.8 110.8l1.5-1.5"/>
<path d="M80.3 109.3h1M80.3 109.6h1M80.3 109.6l-1.5 1.5M81.3 104.1h-1M84.9 111.1l.1-1M85.1 110.1l-.2 1M85.1 110l.3-6M85.3 104.1h-2.1M107.7 107.7l-.8-.7M125.4 105.2a1.25 1.25 0 0 1 1.1 1.8 1.25 1.25 0 0 1-2 .4 1.25 1.25 0 0 1 .4-2.1l.5-.1M150 112.6l.1 1M152 113.6v-1"/>
<path d="M171.2 105.2a1.25 1.25 0 0 1 1.2 1.8 1.25 1.25 0 0 1-2.2 .2 1.25 1.25 0 0 1 .8-1.9l.2-.1M223.3 104.7a5 5 0 0 1-1.7 3.6M310.7 104.1h2.1M318.2 111.1a5 5 0 0 1-5-5"/>
</g>
<g fill="none" stroke="#000" stroke-width=".22" stroke-dasharray="1.3 .6" stroke-dashoffset=".8">
<path d="M81.3 39.1v1.5M107.2 37.1l.2 1.5M109.3 38.4l-.2-1.5M193.7 37l-.1 1.4M195.5 38.7l.2-1.5M323.2 39.1v1.5M80.3 46.1h-1.5M83.3 40.6v-1.5M107.7 41l.2 1.6M109.8 42.4l-.2-1.6M314.3 46.1h-1.5M315.3 49.1h-1.6"/>
<path d="M315.3 49.6h-1.6M318.5 40.9l-.1-1.5M323.2 40.6v-1.5M315.3 95.7l-1.6-.1M80.3 104.1h-1.5M81.3 109.6v1.5M83.3 111.1v-1.5M107.4 111.7l-.2 1.5M107.9 107.6l-.2 1.6M109.1 113.4l.2-1.5M109.6 109.4l.2-1.6M150 115.6l.1-1.5"/>
<path d="M152 114.1v1.5M193.6 111.8l.1 1.5M195.7 113.1l-.2-1.5M217.1 111.1a404.4 404.4 0 0 1-66.1 5.5M313.7 100.6h1.6M314.3 104.1h-1.5M315.3 101.1h-1.6M318.4 110.8l.1-1.5M323.2 111.1v-1.5"/>
</g>
<g fill="none" stroke="#000" stroke-width=".22" stroke-dasharray="1.3 .6" stroke-dashoffset="1">
<path d="M81.3 39.2h1.9M107.4 39l2-.2M109.3 38.4l-1.9 .2M193.5 38.9l1.9 .2M195.5 38.7l-1.9-.3M83.2 40.9h2M83.2 111.1h-1.9M85.2 109.3h-2M107.4 111.7l1.9 .2M109.4 111.5l-2-.3M150 115.6h2M152 112.6h-2"/>
<path d="M193.6 111.8l1.9-.2M195.4 111.1l-1.9 .2"/>
</g>
<g fill="none" stroke="#000" stroke-width=".22">
<path d="M312.8 39.4l1.5 1.5M314.6 36.7l1.8 1.8M316.8 33.7l-5.8 5.9M317.7 35.3l2.2 2.2M321.7 33.4l-4.9 4.8M322 35.1l1.2 1.2M322.2 37.3v.1M310.7 41.8l3 3M311.2 55.7l2.5 2.5M311.2 51.3l2.5 2.5M311.2 46.7l2.5 2.5M313.7 45.8l-2.7 2.8"/>
<path d="M313.7 54.8l-2.7 2.7M313.7 59.3l-2.7 2.7M314.5 40.6l-3.5 3.5M315 49l-4 4.1M311.2 78.2l2.5 2.5M311.2 73.7l2.5 2.5M311.2 69.2l2.5 2.5M311.2 64.7l2.5 2.5M311.2 60.2l2.5 2.5M315.3 62.2l-4.3 4.3M315.3 66.7l-4.3 4.3M315.3 71.2l-4.3 4.3"/>
<path d="M315.3 75.6l-4.3 4.4M311.2 96.2l2.5 2.4M311.2 91.7l2.5 2.5M311.2 87.2l2.5 2.5M311.2 82.7l2.5 2.5M315.3 80.1l-4.3 4.4M315.3 84.6l-4.3 4.4M315.3 89.1l-4.3 4.4M315.3 93.6l-4.3 4.4M315.3 98.1l-4.3 4.3M311.2 105.1l2.6 2.6M311.2 100.6l2.5 2.6"/>
<path d="M313.1 111.5l2.8 2.9M313.7 104.2l-2.7 2.7M314 108.4l-2.9 2.9M315.7 111.2l-2.9 2.9M318.7 112.7l-3.4 3.3M318.8 112.7l2.4 2.4M322.2 113.6l-3.1 3.2"/>
</g>
<text font-size="5.1" x="416.5" y="248.6">A</text>
<g font-size="4.7">
<text x="114.2" y="20.2">A</text>
<text x="114.2" y="124.3">A</text>
<text x="302.4" y="131.5">SECTION A-A</text>
</g>
<g font-size="4.2" fill="#808080">
<text x="280.1" y="21.1">0.098</text>
<text x="267.7" y="26.1">PANEL THICKNESS</text>
<text x="122.2" y="141.7">1</text>
<text x="128.4" y="141.7">&quot;</text>
<text x="47.6" y="215.6">1</text>
<text x="53.9" y="215.6">&quot;</text>
</g>
<g font-size="3.5" fill="#808080">
<text x="124.5" y="139.5">7</text>
<text x="126.5" y="143">8</text>
<text x="50" y="213.4">1</text>
<text x="51.9" y="216.9">8</text>
</g>
<text font-size="3.2" x="334.6" y="70.1">TOUCH PCB</text>
<text font-size="2.9" x="393.6" y="225">BENOIT FRIGON</text>
<text font-size="2.7" x="251.7" y="235.2">NOTES :</text>
<g font-size="2.6">
<text x="317" y="238.3">Alarm Clock</text>
<text x="317" y="247.1">Final assembly (Model A)</text>
<text x="317" y="250.4">Touch PCB</text>
<text x="317" y="259.3">--</text>
<text x="353.6" y="259.3">CLK-DWG-25</text>
<text x="388.6" y="259.1">INCHES [MM]</text>
<text x="419.3" y="259.2">B</text>
<text x="317" y="267.9">--</text>
<text x="375.5" y="267.9">--</text>
</g>
<g font-size="2.5">
<text x="31" y="8.2">1</text>
<text x="85.1" y="8.2">2</text>
<text x="137.3" y="8.2">3</text>
<text x="189.7" y="8.2">4</text>
<text x="242.1" y="8.2">5</text>
<text x="294.4" y="8.2">6</text>
<text x="347.6" y="8.2">7</text>
<text x="400.3" y="8.2">8</text>
<text x="6.4" y="27">A</text>
<text x="423.8" y="27">A</text>
<text x="6.7" y="71.5">B</text>
<text x="423.8" y="72.5">B</text>
<text x="6.4" y="118.4">C</text>
<text x="423.5" y="118.6">C</text>
<text x="6.5" y="161.8">D</text>
<text x="423.4" y="162.7">D</text>
<text x="6.7" y="207.6">E</text>
<text x="423.7" y="204.6">E</text>
<text x="6.7" y="253.5">F</text>
<text x="32.7" y="273">1</text>
<text x="85.7" y="273">2</text>
<text x="137.6" y="273">3</text>
<text x="189.5" y="273">4</text>
<text x="243.2" y="272.9">5</text>
</g>
<g font-size="2.4">
<text x="313.7" y="235.2">PROJECT</text>
<text x="313.7" y="243.7">TITLE</text>
<text x="414.5" y="243.6">REV</text>
<text x="313.7" y="255.3">PART #</text>
<text x="351" y="255.3">DOCUMENT #</text>
<text x="386.8" y="255.3">UNITS</text>
<text x="416.7" y="255.3">SIZE</text>
<text x="313.7" y="264.6">MATERIAL</text>
<text x="372.6" y="264.6">FINISH</text>
</g>
<g font-size="2.2">
<text x="393.6" y="227.7">benoit@frigon.info</text>
<text x="393.6" y="230.2">www.bfrigon.com</text>
<text x="11.4" y="268.3">File : clk-dwg-25</text>
<text x="313.7" y="273.2">DATE</text>
<text x="324.4" y="273.2">4/22/2015</text>
<text x="383" y="273">SCALE</text>
<text x="394.2" y="273">1:1</text>
<text x="404.9" y="273">SHEET 5 OF 6</text>
</g>
<text font-size="1.8" x="344.1" y="272.8">APVD BY :</text>
</svg>
